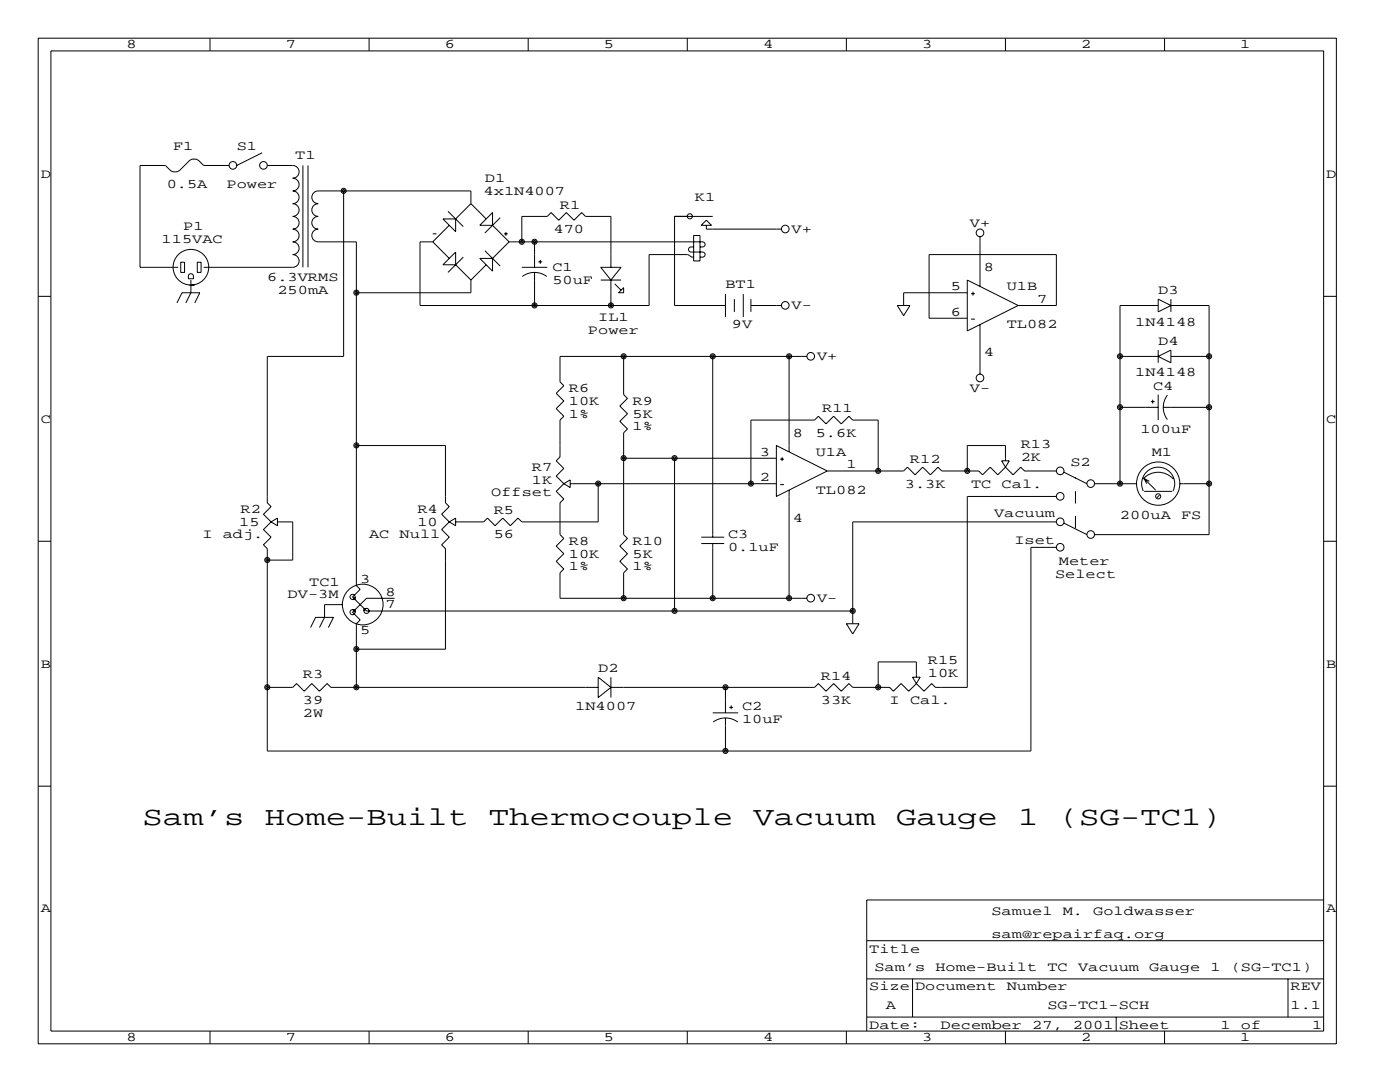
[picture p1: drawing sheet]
<svg xmlns="http://www.w3.org/2000/svg" width="279mm" height="216mm" viewBox="0 0 279 216" stroke-linecap="round" stroke-linejoin="round" font-family="sans-serif">
<g fill="none" stroke="#000" stroke-width=".2">
<path d="M7.6 7.6h259.1v200.7h-259.1zM10.2 10.2h254v195.5h-254zM41.9 7.6v2.6M73.7 7.6v2.6M105.4 7.6v2.6M137.2 7.6v2.6M168.9 7.6v2.6M200.7 7.6v2.6M232.4 7.6v2.6M45.7 33h-5.1l-1-1-.5-.3h-.7l-.6 .3-2 2-.5 .3h-.8l-.5-.3-1-1h-5.1v20.3h7.7M52.3 30.5l-5.1 2.5M53.3 33h5.1a1.27 1.27 0 0 1 1.3 1.3 1.27 1.27 0 0 1-1.3 1.3 1.27 1.27 0 0 1 1.3 1.2 1.27 1.27 0 0 1-1.3 1.3 1.27 1.27 0 0 1 1.3 1.3 1.27 1.27 0 0 1-1.3 1.2 1.27 1.27 0 0 1 1.3 1.3 1.27 1.27 0 0 1-1.3 1.3 1.27 1.27 0 0 1 1.3 1.3 1.27 1.27 0 0 1-1.3 1.2 1.27 1.27 0 0 1 1.3 1.3 1.27 1.27 0 0 1-1.3 1.3 1.27 1.27 0 0 1 1.3 1.2 1.27 1.27 0 0 1-1.3 1.3 1.27 1.27 0 0 1 1.3 1.3 1.27 1.27 0 0 1-1.3 1.2h-17.8"/>
<path d="M60.5 33v20.3M61.5 33v20.3M68.6 38.1v33h-15.3v29.2l.8 .8-1.5 1.5 1.5 1.5M7.6 59.1h2.6M36.1 52.3h.7v2.1h-.7zM37.7 54.9a.51 .51 0 0 1 .5-.3 .51 .51 0 0 1 .4 .5v.5h-1zM37.8 56.9h1.1M38.1 55.9v2.5l-1 2.1M39.4 52.3h.7v2.1h-.7zM86.4 48.3h-2.6v12.7h45.7v-10.2h7.7l.4 .3M86.4 48.3l3.3 3.3M86.4 46.7h.7"/>
<path d="M88.4 43.7h2.5v2.5zM88.4 52.8l2.5-2.5v2.5zM89.4 42.2l3.1 3M89.7 45l-3.3 3.3M90.9 52.8l3.1 3.1M92.5 51.3l-3.1 3.1M94 40.6v-2.5h-30.5a1.27 1.27 0 0 0-1.3 1.3 1.27 1.27 0 0 0 1.3 1.2 1.27 1.27 0 0 0-1.3 1.3 1.27 1.27 0 0 0 1.3 1.3 1.27 1.27 0 0 0-1.3 1.3 1.27 1.27 0 0 0 1.3 1.2 1.27 1.27 0 0 0-1.3 1.3 1.27 1.27 0 0 0 1.3 1.3h7.6v68.5l.8 .8-1.5 1.5 2.8 2.8h97M94 55.9v2.5h-22.9M94 40.6l-3.1 3.1M94 40.6l3 3.1M95.8 45l2.5-2.6v2.6zM95.8 51.6h2.5v2.5z"/>
<path d="M96.8 50l3 3.1M97 52.8l-3 3.1M98.3 45l3.3 3.3M99.8 43.4l-3 3.1M100.6 46.7h.7M101 46.3v.7M101.6 48.3h38.6a.51 .51 0 0 1 .5 .5 .51 .51 0 0 1-.5 .5h-.5M101.6 48.3l-3.3 3.3M104.1 48.3v-5.1h5.1l.8-.8 1.5 1.5 1.5-1.5 1.6 1.5 1.5-1.5 .7 .8h5.1v10.1M104.1 53.3h5.1M104.2 55.2a4.1 4.1 0 0 1 4.9 0M106.7 48.3v5"/>
<path d="M106.7 54.4v6.6M107.4 52.2h.8M107.8 51.9v.7M119.9 53.3h4.1l-2.1 2.6zM119.9 55.9h4.1M121.9 55.9v5.1M122.7 56.6l1.3 1.3M124.5 57.4v1h-1.1zM137.7 51l.3 .3h.4M138.4 49.3h-.5a.51 .51 0 0 0-.5 .5 .51 .51 0 0 0 .5 .5h2.3a.51 .51 0 0 1 .5 .5 .51 .51 0 0 1-.5 .5h-.5M138.4 47h1.3v5.1h-1.3zM140 45l1-1.1 1 1.1z"/>
<path d="M141 45v.7h15M142.2 43.2h-7.6v17.8h10.2M144.8 58.7v4.5M146.6 59.7v2.5M148.3 58.7v4.5M149.9 59.7v2.5M193 55.9l10.2 5.1-10.2 5zM193 58.4h-12.7v2.6M193.8 58.6h.8M194.2 58.2v.8M195.6 47.2v9.9M231.1 59.7l2.6 1.3-2.6 1.2z"/>
<path d="M233.7 59.7v2.5M264.2 59.1h2.5M35.3 60.5l1-2.1h3.6l-1 2.1M124.5 71.1v7.6l.7 .8-1.5 1.5 1.5 1.5-1.5 1.6 1.5 1.5-.7 .8v20.3l.7 .7-1.5 1.6 1.5 1.5-1.5 1.5 1.5 1.5-.7 .8v5.1M142.2 71.1v36.1M149.9 61h6.1M157.5 71.1v19.1M161 71.1h-49.2v5.1l.7 .8-1.5 1.5 1.5 1.5-1.5 1.5 1.5 1.6-.7 .7v7.4l-.8 .7 1.5 1.6-1.5 1.5 1.5 1.5M179.1 61h2.5l-1.3 2zM193.8 63.7h.8M195.6 64.8v9.9M203.2 61h7.6v-10.2h-25.4v12.7h7.6"/>
<path d="M223.5 71.1h7.6M230 79.8v.7M231.1 69.8v2.6M231.1 78.7v5.1M231.1 71.1l2.6-1.3v2.6zM231.1 61h-7.6v35.5M233 78.8a4.1 4.1 0 0 0 0 4.9M233.7 61h7.6v45.7h-22.9M233.7 71.1h7.6M71.1 88.9h17.8v11.4l.8 .8-1.6 1.5 1.6 1.5M112.5 96.5l-1.5 1.5 1.5 1.6-.7 .7v6.4l.7 .7-1.5 1.6 1.5 1.5-1.5 1.5 1.5 1.5-.7 .8v5.1h49.2M112.5 96.5l1.3-.7v1.5z"/>
<path d="M113.8 96.5h41.1M119.4 96.5v7.6h-15.3l-.7-.7-1.5 1.5-1.6-1.5-1.5 1.5-1.5-1.5-.8 .7h-5.6M124.5 91.4h30.4M134.6 91.4v30.5M154.9 88.9l10.2 5.1-10.2 5.1zM155.7 91.6h.8M155.7 96.7h.8M156.1 91.2v.8M157.5 97.8v21.6M175.3 94v-10.2h-5.1l-.8-.7-1.5 1.5-1.5-1.5-1.6 1.5-1.5-1.5-.7 .7h-12.7v12.7M199.9 91.9h1.5l-.7 1.3zM200.7 91.9v-3h-7.7v5.1"/>
<path d="M200.7 93.2l-1.6 1.5-1.5-1.5-1.5 1.5-.8-.7h-7.3l-.8-.8-1.5 1.5-1.6-1.5-1.5 1.5-1.5-1.5-.8 .8h-15.2M200.7 93.2l1.5 1.5 1.5-1.5 .8 .8h6.3M210.8 99.1h-17.8v38.1h-6.3l-.8-.8-1.5 1.5-1.5-1.5M212.3 94.2l4.6 2.3M218.4 96.5h8.4M223.5 81.3h7.6M228.1 95.6a4.1 4.1 0 0 1 6.1 0M228.2 98a3.3 3.3 0 0 1 2.9-4.8 3.3 3.3 0 0 1 3 4.8M228.3 95.5l2.3 2.3M228.3 95.5l1.1 .5M228.3 95.5l.6 1M228.3 98h5.6"/>
<path d="M229.7 80.1h.7M231.4 98.8l-.5 .5M232.2 81.3h9.1M235.5 96.5h5.8M7.6 108h2.6M54.1 104.1l-1.5 1.6 1.5 1.5-1.5 1.5 .7 .8v40.4h152.4v-40.7h5.1M54.1 104.1l1.3-.7v1.5zM55.4 104.1h3v7.7h-5.1M70.9 119.1v.5h-.5M78.7 119.4h-5.5l-2.8 2.8 1.5 1.5-.8 .8v12.7M89.7 104.1l1.2-.7v1.5zM89.7 104.1l-1.6 1.6 1.6 1.5-1.6 1.5 .8 .8v20h-17.8"/>
<path d="M140 108.5h4.5M140 107.2h4.5M142.2 108.5v10.9M210.8 104.1h-40.6v20.4M212.3 104.4l4.6 2.3M264.2 108h2.5M53.3 137.2h5.1l.8-.8 1.5 1.5 1.5-1.5 1.6 1.5 1.5-1.5 .7 .8h53.4M62 125.2l1-2h3.5l-1 2M68.3 120.6h-3.5v2.6l-1 2M70.4 121.7h.5v.5M73.2 121.4h-.6v.5M119.4 135.1l2.5 2.1-2.5 2z"/>
<path d="M121.9 135.1v4.1M144.8 137.2v5M168.9 124.5h2.5l-1.2 2zM182.1 135.1h1.5l-.7 1.3zM182.9 136.4l-1.5 1.5-1.6-1.5-1.5 1.5-.8-.7h-7.3l-.8-.8-1.5 1.5-1.5-1.5-1.6 1.5-1.5-1.5-.7 .8h-40.7M182.9 135.1v-3h-7.6v5.1M7.6 156.9h2.6M142.2 142.2h5.1M142.3 144.1a4.1 4.1 0 0 1 4.9 0M144.8 143.3v6.6M145.5 141.1h.8M145.9 140.8v.7"/>
<path d="M264.2 156.9h2.5M264.2 179.6h-91.2v26.1M173 195.3h91.2M173 187.7h91.2M182.1 195.3v7.6M257 195.3v7.6M41.9 205.7v2.6M73.7 205.7v2.6M105.4 205.7v2.6M137.2 205.7v2.6M168.9 205.7v2.6M173 202.9h91.2"/>
<path d="M200.7 205.7v2.6M222.8 202.9v2.8M232.4 205.7v2.6"/>
<circle cx="46.5" cy="33" r=".76"/>
<circle cx="52.6" cy="33" r=".76"/>
<circle cx="68.6" cy="38.1" r=".51"/>
<circle cx="68.6" cy="38.1" r=".25"/>
<circle cx="38.1" cy="53.3" r="3.6"/>
<circle cx="71.1" cy="58.4" r=".51"/>
<circle cx="71.1" cy="58.4" r=".25"/>
<circle cx="104.1" cy="48.2" r=".51"/>
<circle cx="104.1" cy="48.2" r=".25"/>
<circle cx="106.7" cy="48.2" r=".51"/>
<circle cx="106.7" cy="48.2" r=".25"/>
<circle cx="137.7" cy="43.2" r=".51"/>
<circle cx="156.7" cy="45.7" r=".76"/>
<circle cx="195.6" cy="46.5" r=".76"/>
<circle cx="106.7" cy="60.9" r=".51"/>
<circle cx="106.7" cy="60.9" r=".25"/>
<circle cx="121.9" cy="60.9" r=".51"/>
<circle cx="121.9" cy="60.9" r=".25"/>
<circle cx="124.5" cy="71.1" r=".51"/>
<circle cx="124.5" cy="71.1" r=".25"/>
<circle cx="142.2" cy="71.1" r=".51"/>
<circle cx="142.2" cy="71.1" r=".25"/>
<circle cx="156.7" cy="60.9" r=".76"/>
<circle cx="157.5" cy="71.1" r=".51"/>
<circle cx="157.5" cy="71.1" r=".25"/>
<circle cx="161.8" cy="71.1" r=".76"/>
<circle cx="195.6" cy="75.4" r=".76"/>
<circle cx="223.5" cy="71.1" r=".51"/>
<circle cx="223.5" cy="71.1" r=".25"/>
<circle cx="241.3" cy="71.1" r=".51"/>
<circle cx="241.3" cy="71.1" r=".25"/>
<circle cx="71.1" cy="88.9" r=".51"/>
<circle cx="71.1" cy="88.9" r=".25"/>
<circle cx="119.4" cy="96.5" r=".51"/>
<circle cx="119.4" cy="96.5" r=".25"/>
<circle cx="124.5" cy="91.4" r=".51"/>
<circle cx="124.5" cy="91.4" r=".25"/>
<circle cx="134.6" cy="91.4" r=".51"/>
<circle cx="134.6" cy="91.4" r=".25"/>
<circle cx="149.9" cy="96.5" r=".51"/>
<circle cx="149.9" cy="96.5" r=".25"/>
<circle cx="175.3" cy="94" r=".51"/>
<circle cx="175.3" cy="94" r=".25"/>
<circle cx="193" cy="94" r=".51"/>
<circle cx="193" cy="94" r=".25"/>
<circle cx="211.6" cy="94" r=".76"/>
<circle cx="211.6" cy="99" r=".76"/>
<circle cx="217.7" cy="96.5" r=".76"/>
<circle cx="223.5" cy="96.5" r=".51"/>
<circle cx="223.5" cy="81.3" r=".51"/>
<circle cx="223.5" cy="81.3" r=".25"/>
<circle cx="223.5" cy="96.5" r=".25"/>
<circle cx="231.1" cy="96.5" r="4.3"/>
<circle cx="231.1" cy="99" r=".51"/>
<circle cx="241.3" cy="81.3" r=".51"/>
<circle cx="241.3" cy="96.5" r=".51"/>
<circle cx="241.3" cy="81.3" r=".25"/>
<circle cx="241.3" cy="96.5" r=".25"/>
<circle cx="53.3" cy="111.7" r=".51"/>
<circle cx="53.3" cy="111.7" r=".25"/>
<circle cx="70.4" cy="119.1" r=".51"/>
<circle cx="124.5" cy="119.4" r=".51"/>
<circle cx="124.5" cy="119.4" r=".25"/>
<circle cx="142.2" cy="119.4" r=".51"/>
<circle cx="142.2" cy="119.4" r=".25"/>
<circle cx="157.5" cy="119.4" r=".51"/>
<circle cx="157.5" cy="119.4" r=".25"/>
<circle cx="161.8" cy="119.4" r=".76"/>
<circle cx="211.6" cy="109.2" r=".76"/>
<circle cx="211.6" cy="104.1" r=".76"/>
<circle cx="217.7" cy="106.7" r=".76"/>
<circle cx="53.3" cy="137.1" r=".51"/>
<circle cx="53.3" cy="137.1" r=".25"/>
<circle cx="70.4" cy="122.2" r=".51"/>
<circle cx="71.1" cy="137.1" r=".51"/>
<circle cx="71.1" cy="129.5" r=".51"/>
<circle cx="71.1" cy="137.1" r=".25"/>
<circle cx="71.1" cy="129.5" r=".25"/>
<circle cx="72.4" cy="120.6" r="4.1"/>
<circle cx="73.2" cy="121.9" r=".51"/>
<circle cx="134.6" cy="121.9" r=".51"/>
<circle cx="134.6" cy="121.9" r=".25"/>
<circle cx="144.8" cy="137.1" r=".51"/>
<circle cx="144.8" cy="137.1" r=".25"/>
<circle cx="170.2" cy="121.9" r=".51"/>
<circle cx="170.2" cy="121.9" r=".25"/>
<circle cx="175.3" cy="137.1" r=".51"/>
<circle cx="175.3" cy="137.1" r=".25"/>
<circle cx="144.8" cy="149.8" r=".51"/>
<circle cx="144.8" cy="149.8" r=".25"/>
</g>
<path d="M214.6 105.4v-10.2" fill="none" stroke="#000" stroke-width=".2" stroke-dasharray="2.5" stroke-linecap="butt"/>
<g font-size="5.3">
<text x="28.4" y="164.6">Sam’s</text>
<text x="52.8" y="164.6">Home-Built</text>
<text x="97.5" y="164.6">Thermocouple</text>
<text x="150.4" y="164.6">Vacuum</text>
<text x="178.8" y="164.6">Gauge</text>
<text x="203.2" y="164.6">1</text>
<text x="211.3" y="164.6">(SG-TC1)</text>
</g>
<g font-size="2.6">
<text x="25.3" y="9.7">8</text>
<text x="57" y="9.7">7</text>
<text x="88.8" y="9.7">6</text>
<text x="120.5" y="9.7">5</text>
<text x="152.3" y="9.7">4</text>
<text x="184" y="9.7">3</text>
<text x="215.8" y="9.7">2</text>
<text x="247.5" y="9.7">1</text>
<text x="34.5" y="30">F1</text>
<text x="47.2" y="30">S1</text>
<text x="8.1" y="35.5">D</text>
<text x="58.9" y="31.7">T1</text>
<text x="264.7" y="35.5">D</text>
<text x="33.3" y="37.6">0.5A</text>
<text x="45.2" y="37.6">Power</text>
<text x="96.5" y="38.9">4x1N4007</text>
<text x="96.8" y="36.3">D1</text>
<text x="111.8" y="41.7">R1</text>
<text x="138.7" y="40.1">K1</text>
<text x="36.6" y="46">P1</text>
<text x="110.5" y="46.5">470</text>
<text x="158" y="46.5">V+</text>
<text x="193.6" y="45.2">V+</text>
<text x="32.3" y="48.5">115VAC</text>
<text x="53.3" y="56.1">6.3VRMS</text>
<text x="55.4" y="58.7">250mA</text>
<text x="110.2" y="54.1">C1</text>
<text x="110.2" y="56.6">50uF</text>
<text x="144.8" y="57.4">BT1</text>
<text x="189.7" y="57.9">5</text>
<text x="196.3" y="54.1">8</text>
<text x="200.9" y="57.9">U1B</text>
<text x="231.1" y="58.7">D3</text>
<text x="119.4" y="64">IL1</text>
<text x="146" y="65.5">9V</text>
<text x="158" y="61.7">V-</text>
<text x="189.7" y="63">6</text>
<text x="200.9" y="65.5">TL082</text>
<text x="207" y="60.5">7</text>
<text x="226.6" y="65">1N4148</text>
<text x="117.3" y="66.5">Power</text>
<text x="163.1" y="71.9">V+</text>
<text x="196.3" y="71.1">4</text>
<text x="231.1" y="68.8">D4</text>
<text x="226.6" y="74.9">1N4148</text>
<text x="230.1" y="77.7">C4</text>
<text x="113.5" y="78.2">R6</text>
<text x="113.5" y="80.8">10K</text>
<text x="113.5" y="83.3">1%</text>
<text x="126.2" y="80.8">R9</text>
<text x="126.2" y="83.3">5K</text>
<text x="164.1" y="82.3">R11</text>
<text x="193.6" y="78.2">V-</text>
<text x="8.1" y="84.3">C</text>
<text x="126.2" y="85.9">1%</text>
<text x="158.2" y="87.1">8</text>
<text x="162.8" y="87.1">5.6K</text>
<text x="203.7" y="89.4">R13</text>
<text x="227.6" y="86.4">100uF</text>
<text x="264.7" y="84.3">C</text>
<text x="106.2" y="94">R7</text>
<text x="151.6" y="90.9">3</text>
<text x="162.8" y="90.9">U1A</text>
<text x="168.9" y="93.5">1</text>
<text x="181.6" y="92.5">R12</text>
<text x="203.7" y="91.9">2K</text>
<text x="213.6" y="93">S2</text>
<text x="229.9" y="90.9">M1</text>
<text x="98" y="99.1">Offset</text>
<text x="106.2" y="96.5">1K</text>
<text x="151.6" y="96">2</text>
<text x="162.8" y="98.6">TL082</text>
<text x="180.6" y="97.3">3.3K</text>
<text x="193.8" y="97.3">TC</text>
<text x="199.9" y="97.3">Cal.</text>
<text x="40.4" y="107.4">I</text>
<text x="44.4" y="107.4">adj.</text>
<text x="47.8" y="104.9">15</text>
<text x="48" y="102.4">R2</text>
<text x="73.7" y="107.4">AC</text>
<text x="79.8" y="107.4">Null</text>
<text x="83.3" y="102.4">R4</text>
<text x="83.3" y="104.9">10</text>
<text x="98.6" y="102.6">R5</text>
<text x="98.6" y="107.4">56</text>
<text x="145.3" y="107.4">C3</text>
<text x="158.2" y="104.1">4</text>
<text x="198.4" y="103.1">Vacuum</text>
<text x="223.5" y="103.6">200uA</text>
<text x="235.7" y="103.6">FS</text>
<text x="113.5" y="108.7">R8</text>
<text x="113.5" y="111.3">10K</text>
<text x="113.5" y="113.8">1%</text>
<text x="126.2" y="108.7">R10</text>
<text x="126.2" y="111.3">5K</text>
<text x="126.2" y="113.8">1%</text>
<text x="145.3" y="110">0.1uF</text>
<text x="202.4" y="108.5">Iset</text>
<text x="211.3" y="112.8">Meter</text>
<text x="57.4" y="119.4">DV-3M</text>
<text x="61.7" y="116.8">TC1</text>
<text x="71.9" y="116.3">3</text>
<text x="77" y="118.9">8</text>
<text x="210.6" y="115.3">Select</text>
<text x="77" y="121.4">7</text>
<text x="163.1" y="120.1">V-</text>
<text x="71.9" y="126.5">5</text>
<text x="8.1" y="133.2">B</text>
<text x="60.5" y="135.4">R3</text>
<text x="119.4" y="134.1">D2</text>
<text x="163.8" y="135.6">R14</text>
<text x="185.2" y="132.6">R15</text>
<text x="185.2" y="135.1">10K</text>
<text x="264.7" y="133.2">B</text>
<text x="60.5" y="140.5">39</text>
<text x="60.5" y="143">2W</text>
<text x="114.8" y="141.7">1N4007</text>
<text x="148.1" y="141.7">C2</text>
<text x="163.8" y="140.5">33K</text>
<text x="177.5" y="140.5">I</text>
<text x="181.6" y="140.5">Cal.</text>
<text x="148.1" y="144.3">10uF</text>
<text x="8.1" y="182.1">A</text>
<text x="197.9" y="182.6">Samuel</text>
<text x="212.1" y="182.6">M.</text>
<text x="218.2" y="182.6">Goldwasser</text>
<text x="264.7" y="182.1">A</text>
<text x="173.5" y="190.2">Title</text>
<text x="197.9" y="187.2">sam@repairfaq.org</text>
<text x="173.5" y="197.6">Size Document</text>
<text x="174.5" y="193.8">Sam’s</text>
<text x="186.7" y="193.8">Home-Built</text>
<text x="200.9" y="197.6">Number</text>
<text x="209" y="193.8">TC</text>
<text x="215.1" y="193.8">Vacuum</text>
<text x="229.4" y="193.8">Gauge</text>
<text x="241.6" y="193.8">1</text>
<text x="245.6" y="193.8">(SG-TC1)</text>
<text x="257.6" y="197.6">REV</text>
<text x="176.8" y="201.4">A</text>
<text x="209" y="201.4">SG-TC1-SCH</text>
<text x="257.6" y="201.4">1.1</text>
<text x="25.3" y="207.8">8</text>
<text x="57" y="207.8">7</text>
<text x="88.8" y="207.8">6</text>
<text x="120.5" y="207.8">5</text>
<text x="152.3" y="207.8">4</text>
<text x="173.5" y="205.2">Date:</text>
<text x="184" y="207.8">3</text>
<text x="187.7" y="205.2">December</text>
<text x="206" y="205.2">27,</text>
<text x="214.1" y="205.2">2001 Sheet</text>
<text x="215.8" y="207.8">2</text>
<text x="243.6" y="205.2">1</text>
<text x="247.5" y="207.8">1</text>
<text x="247.7" y="205.2">of</text>
<text x="261.9" y="205.2">1</text>
</g>
</svg>
